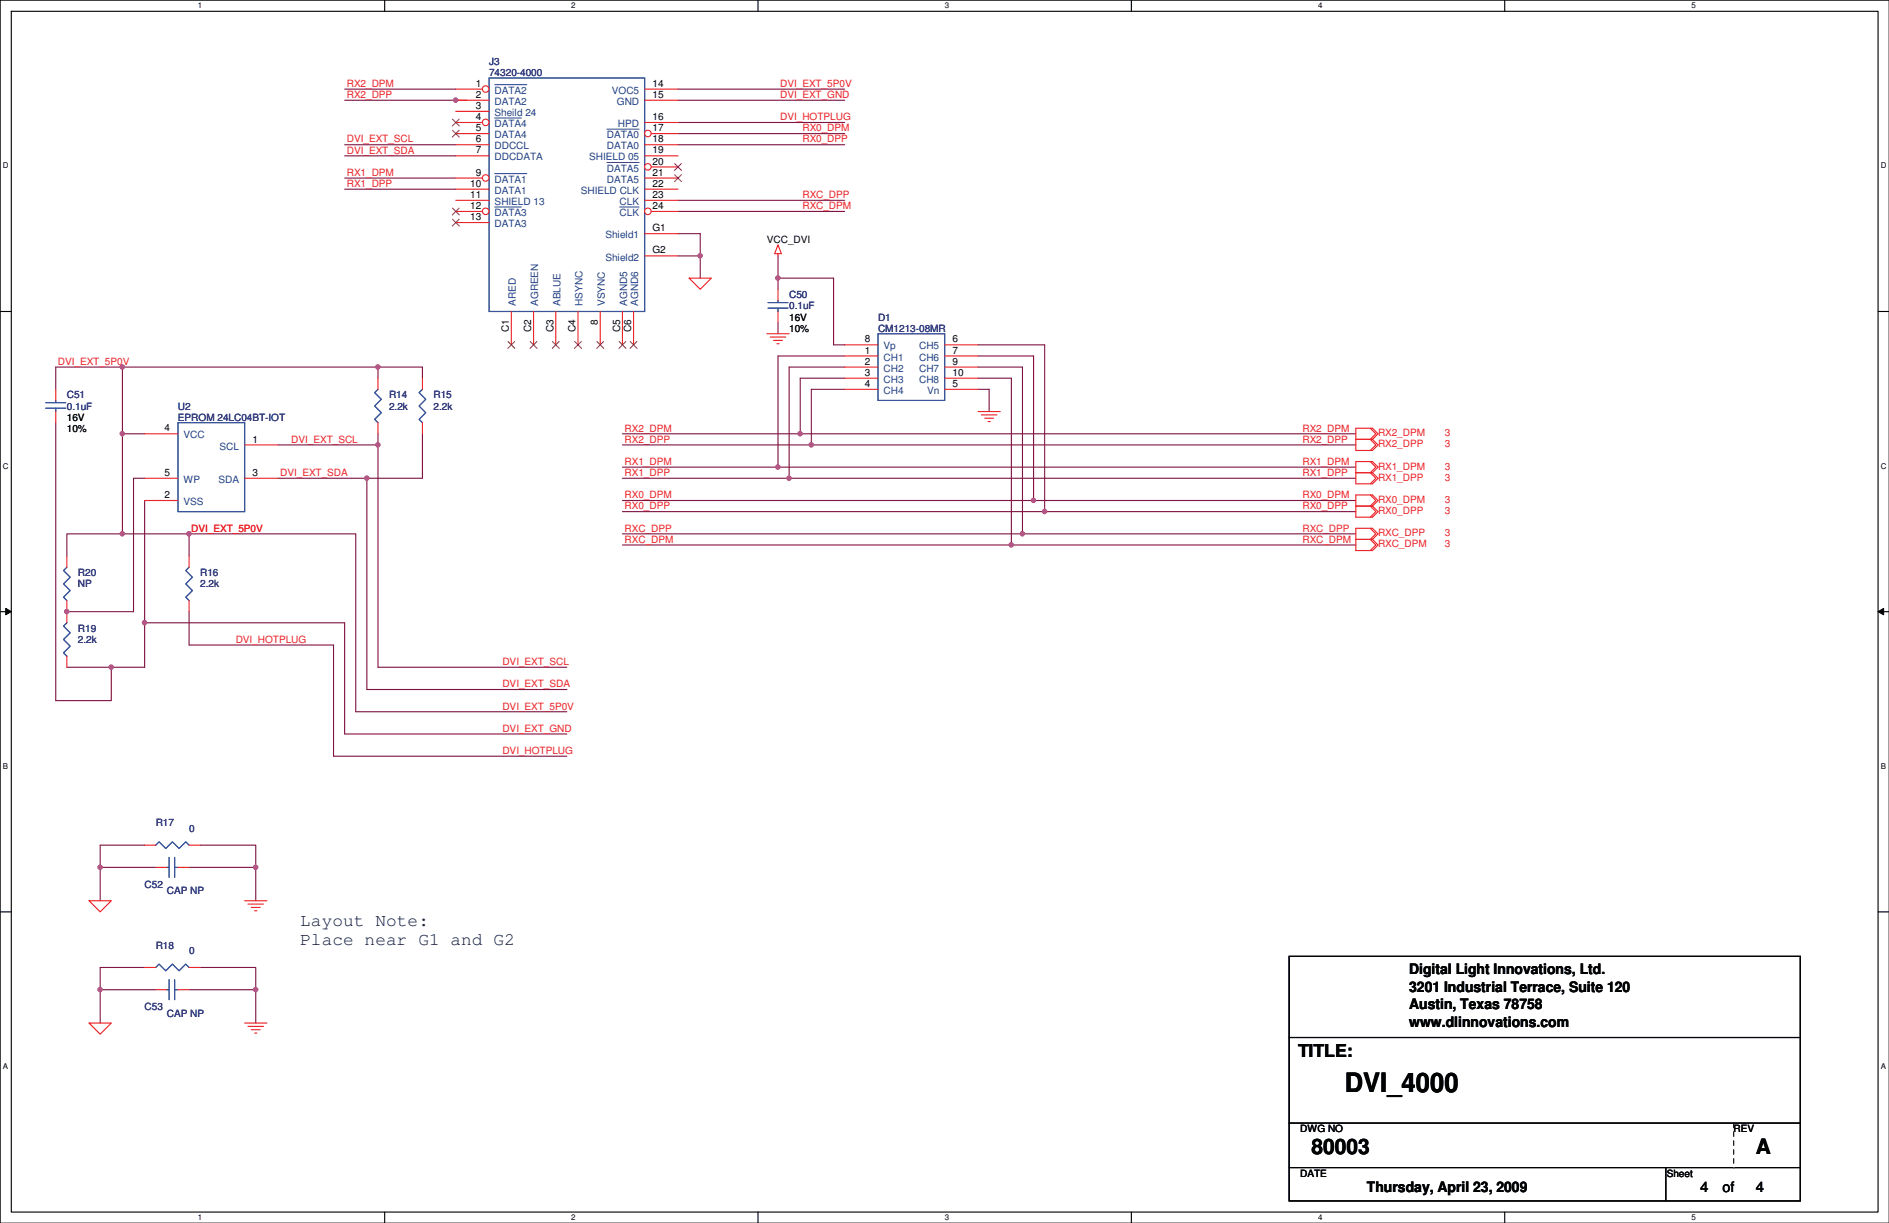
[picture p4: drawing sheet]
<svg xmlns="http://www.w3.org/2000/svg" width="432mm" height="279mm" viewBox="0 0 432 279" stroke-linecap="round" stroke-linejoin="round" font-family="sans-serif">
<path d="M2.6 2.6h426.7v274.3h-426.7zM0 279.4v-279.4h431.8v279.4" fill="none" stroke="#010202" stroke-width=".25"/>
<g fill="#fff">
<path d="M45.3 .3h.9v2h-.9z"/>
<path d="M45.3 277.2h.9v1.9h-.9z"/>
</g>
<path d="M87.9 0v2.6M87.9 276.9v2.5" fill="none" stroke="#010202" stroke-width=".25"/>
<g fill="#fff">
<path d="M130.6 .3h1v2h-1z"/>
<path d="M130.6 277.2h1v1.9h-1z"/>
</g>
<path d="M173.3 0v2.6M173.3 276.9v2.5" fill="none" stroke="#010202" stroke-width=".25"/>
<g fill="#fff">
<path d="M215.9 .3h1v2h-1z"/>
<path d="M215.9 277.2h1v1.9h-1z"/>
</g>
<path d="M258.6 0v2.6M258.6 276.9v2.5" fill="none" stroke="#010202" stroke-width=".25"/>
<g fill="#fff">
<path d="M301.3 .3h1v2h-1z"/>
<path d="M301.3 277.2h1v1.9h-1z"/>
</g>
<path d="M344 0v2.6M344 276.9v2.5" fill="none" stroke="#010202" stroke-width=".25"/>
<g fill="#fff">
<path d="M386.6 .3h1v2h-1z"/>
<path d="M386.6 277.2h1v1.9h-1z"/>
<path d="M.7 36.9h1.2v2h-1.2z"/>
<path d="M429.9 36.9h1.3v2h-1.3z"/>
<path d="M.7 105.5h1.2v1.9h-1.2z"/>
<path d="M429.9 105.5h1.3v1.9h-1.3z"/>
</g>
<path d="M0 71.2h2.6M429.3 71.2h2.5" fill="none" stroke="#010202" stroke-width=".25"/>
<g fill="#fff">
<path d="M.7 174h1.2v2h-1.2z"/>
<path d="M429.9 174h1.2v2h-1.2z"/>
</g>
<path d="M0 139.7h2.6M429.3 139.7h2.5" fill="none" stroke="#010202" stroke-width=".25"/>
<path d="M1.3 139l1.3 .7-1.3 .8z" fill="#010202"/>
<path d="M1.3 139l1.3 .7-1.3 .8z" fill="none" stroke="#010202" stroke-width=".23"/>
<path d="M429.3 139.7l1.3-.7v1.5z" fill="#010202"/>
<path d="M429.3 139.7l1.3-.7v1.5z" fill="none" stroke="#010202" stroke-width=".23"/>
<g fill="#fff">
<path d="M.7 242.6h1.2v2h-1.2z"/>
<path d="M429.9 242.6h1.2v2h-1.2z"/>
</g>
<path d="M0 208.3h2.6M429.3 208.3h2.5" fill="none" stroke="#010202" stroke-width=".25"/>
<path d="M180.4 83.9h12.7M83.9 109.3v48.2" fill="none" stroke="#7f1442" stroke-width=".25"/>
<circle cx="83.8" cy="109.2" r=".49" fill="#b9529f"/>
<circle cx="83.8" cy="109.2" r=".49" fill="none" stroke="#b9529f" stroke-width=".25"/>
<path d="M28 83.9h58.4" fill="none" stroke="#7f1442" stroke-width=".25"/>
<circle cx="86.4" cy="83.8" r=".49" fill="#b9529f"/>
<circle cx="86.4" cy="83.8" r=".49" fill="none" stroke="#b9529f" stroke-width=".25"/>
<circle cx="28" cy="83.8" r=".49" fill="#b9529f"/>
<circle cx="28" cy="83.8" r=".49" fill="none" stroke="#b9529f" stroke-width=".25"/>
<path d="M182.9 86.4h10.2M185.5 88.9v12.7h-43.2M43.2 122h38.1v40.6" fill="none" stroke="#7f1442" stroke-width=".25"/>
<circle cx="43.2" cy="121.9" r=".49" fill="#b9529f"/>
<circle cx="43.2" cy="121.9" r=".49" fill="none" stroke="#b9529f" stroke-width=".25"/>
<path d="M28 99.1v22.9" fill="none" stroke="#7f1442" stroke-width=".25"/>
<circle cx="28" cy="121.9" r=".49" fill="#b9529f"/>
<circle cx="28" cy="121.9" r=".49" fill="none" stroke="#b9529f" stroke-width=".25"/>
<circle cx="28" cy="99.1" r=".49" fill="#b9529f"/>
<circle cx="28" cy="99.1" r=".49" fill="none" stroke="#b9529f" stroke-width=".25"/>
<g fill="none" stroke="#7f1442" stroke-width=".25">
<path d="M177.8 58.5v5M12.7 96.6v63.5M28 83.9h-15.3v5M28 99.1h5.1M177.8 81.3v25.4h-35.5M185.5 88.9h7.6M223.6 81.3h12.7M223.6 86.4h7.6M223.6 83.9h10.1M33.1 114.3v28M63.5 101.6h22.9M28 122h15.2v5"/>
<path d="M43.2 139.7v7.7M78.8 142.3v25.4"/>
</g>
<circle cx="33" cy="142.3" r=".49" fill="#b9529f"/>
<circle cx="33" cy="142.3" r=".49" fill="none" stroke="#b9529f" stroke-width=".25"/>
<path d="M142.3 116.9h96.5" fill="none" stroke="#7f1442" stroke-width=".25"/>
<circle cx="238.8" cy="116.9" r=".49" fill="#b9529f"/>
<circle cx="238.8" cy="116.9" r=".49" fill="none" stroke="#b9529f" stroke-width=".25"/>
<path d="M223.6 78.8h15.2M180.4 83.9v25.4h-38.1M30.5 109.3h2.6M142.3 122h91.4M76.2 147.4v25.4" fill="none" stroke="#7f1442" stroke-width=".25"/>
<circle cx="233.7" cy="121.9" r=".49" fill="#b9529f"/>
<circle cx="233.7" cy="121.9" r=".49" fill="none" stroke="#b9529f" stroke-width=".25"/>
<path d="M236.3 114.3h73.6" fill="none" stroke="#7f1442" stroke-width=".25"/>
<circle cx="236.2" cy="114.3" r=".49" fill="#b9529f"/>
<circle cx="236.2" cy="114.3" r=".49" fill="none" stroke="#b9529f" stroke-width=".25"/>
<path d="M177.8 73.7v2.5M86.4 99.1v2.5M30.5 109.3v30.4h-15.2M83.9 109.3h12.7M43.2 147.4h33" fill="none" stroke="#7f1442" stroke-width=".25"/>
<circle cx="15.3" cy="139.7" r=".49" fill="#b9529f"/>
<circle cx="15.3" cy="139.7" r=".49" fill="none" stroke="#b9529f" stroke-width=".25"/>
<path d="M177.8 63.5v2.6" fill="none" stroke="#7f1442" stroke-width=".25"/>
<circle cx="177.8" cy="63.5" r=".49" fill="#b9529f"/>
<circle cx="177.8" cy="63.5" r=".49" fill="none" stroke="#b9529f" stroke-width=".25"/>
<path d="M238.8 78.8v38.1h71.1M236.3 81.3v33h-94M142.3 124.5h88.9" fill="none" stroke="#7f1442" stroke-width=".25"/>
<circle cx="231.2" cy="124.5" r=".49" fill="#b9529f"/>
<circle cx="231.2" cy="124.5" r=".49" fill="none" stroke="#b9529f" stroke-width=".25"/>
<path d="M177.8 63.5h12.7M190.5 78.8h2.6M96.6 99.1v10.2M223.6 88.9h2.5v5.1M63.5 109.3h20.4M177.8 106.7h132.1" fill="none" stroke="#7f1442" stroke-width=".25"/>
<circle cx="177.8" cy="106.7" r=".49" fill="#b9529f"/>
<circle cx="177.8" cy="106.7" r=".49" fill="none" stroke="#b9529f" stroke-width=".25"/>
<path d="M185.5 101.6h124.4" fill="none" stroke="#7f1442" stroke-width=".25"/>
<circle cx="185.4" cy="101.6" r=".49" fill="#b9529f"/>
<circle cx="185.4" cy="101.6" r=".49" fill="none" stroke="#b9529f" stroke-width=".25"/>
<path d="M190.5 63.5v15.3M96.6 83.9h-10.2v2.5M231.2 86.4v38.1h78.7M180.4 109.3h129.5" fill="none" stroke="#7f1442" stroke-width=".25"/>
<circle cx="180.4" cy="109.2" r=".49" fill="#b9529f"/>
<circle cx="180.4" cy="109.2" r=".49" fill="none" stroke="#b9529f" stroke-width=".25"/>
<path d="M182.9 99.1h127M233.7 83.9v38.1h76.2" fill="none" stroke="#7f1442" stroke-width=".25"/>
<circle cx="182.9" cy="99.1" r=".49" fill="#b9529f"/>
<circle cx="182.9" cy="99.1" r=".49" fill="none" stroke="#b9529f" stroke-width=".25"/>
<path d="M28 83.9v15.2M96.6 83.9v2.5M177.8 81.3h15.3M86.4 101.6v50.8" fill="none" stroke="#7f1442" stroke-width=".25"/>
<circle cx="86.4" cy="101.6" r=".49" fill="#b9529f"/>
<circle cx="86.4" cy="101.6" r=".49" fill="none" stroke="#b9529f" stroke-width=".25"/>
<path d="M78.8 20.4h25.4M78.8 22.9h25.4M182.9 86.4v12.7h-40.6" fill="none" stroke="#7f1442" stroke-width=".25"/>
<circle cx="104.2" cy="22.9" r=".49" fill="#b9529f"/>
<circle cx="104.2" cy="22.9" r=".49" fill="none" stroke="#b9529f" stroke-width=".25"/>
<g fill="none" stroke="#7f1442" stroke-width=".25">
<path d="M78.8 33.1h25.4M78.8 35.6h25.4M104.2 22.9h2.5M155 20.4h38.1M155 22.9h38.1M155 30.5h38.1M155 33.1h38.1M155 28h38.1M78.8 40.7h25.4M78.8 43.2h25.4M155 48.3h38.1M155 45.8h38.1"/>
<path d="M155 53.4h5.1M155 58.5h5.1v5M83.9 157.5h45.7M86.4 152.4h43.2M76.2 172.8h53.4M78.8 167.7h50.8M81.3 162.6h48.3M22.9 198.2v7.6"/>
</g>
<circle cx="22.9" cy="198.1" r=".49" fill="#b9529f"/>
<circle cx="22.9" cy="198.1" r=".49" fill="none" stroke="#b9529f" stroke-width=".25"/>
<path d="M33.1 193.1h-10.2v5.1h12.7M45.8 193.1h12.7v5.1h-15.3" fill="none" stroke="#7f1442" stroke-width=".25"/>
<circle cx="58.4" cy="198.1" r=".49" fill="#b9529f"/>
<circle cx="58.4" cy="198.1" r=".49" fill="none" stroke="#b9529f" stroke-width=".25"/>
<path d="M58.5 198.2v7.6M22.9 226.1v7.6" fill="none" stroke="#7f1442" stroke-width=".25"/>
<circle cx="22.9" cy="226.1" r=".49" fill="#b9529f"/>
<circle cx="22.9" cy="226.1" r=".49" fill="none" stroke="#b9529f" stroke-width=".25"/>
<path d="M33.1 221h-10.2v5.1h12.7M45.8 221h12.7v5.1h-15.3" fill="none" stroke="#7f1442" stroke-width=".25"/>
<circle cx="58.4" cy="226.1" r=".49" fill="#b9529f"/>
<circle cx="58.4" cy="226.1" r=".49" fill="none" stroke="#b9529f" stroke-width=".25"/>
<path d="M160.1 53.4v5.1M58.5 226.1v7.6" fill="none" stroke="#7f1442" stroke-width=".25"/>
<circle cx="160" cy="58.4" r=".49" fill="#b9529f"/>
<circle cx="160" cy="58.4" r=".49" fill="none" stroke="#b9529f" stroke-width=".25"/>
<path d="M28 122h-12.7v5M78.8 142.3h-45.7v10.1h-7.7v7.7h-12.7" fill="none" stroke="#7f1442" stroke-width=".25"/>
<circle cx="25.4" cy="152.4" r=".49" fill="#b9529f"/>
<circle cx="25.4" cy="152.4" r=".49" fill="none" stroke="#b9529f" stroke-width=".25"/>
<path d="M15.3 152.4h10.1" fill="none" stroke="#7f1442" stroke-width=".25"/>
<g fill="none" stroke="#ed2024" stroke-width=".25">
<path d="M177.8 55.9l.8 2.1h-1.5zM177.8 58v.5M157.5 63.5h5.1l-2.5 2.6zM175.3 76.2h5.1M176.1 77h3.5M176.8 77.8h2.1M177.6 78.5h.5M177.8 66.1v2.5M177.8 71.2v2.5M193.1 78.8h7.6M215.9 78.8h7.7M12.7 88.9v2.6"/>
<path d="M12.7 94v2.6M193.1 81.3h7.6M193.1 83.9h7.6M193.1 86.4h7.6M193.1 88.9h7.6M215.9 88.9h7.7M215.9 81.3h7.7M215.9 83.9h7.7M215.9 86.4h7.7M223.6 94h5M224.3 94.8h3.6M225.1 95.5h2"/>
<path d="M225.8 96.3h.6M313.2 97.8l1.3 1.3-1.3 1.3 1.3 1.2-1.3 1.3M309.9 100.4h3.8M309.9 100.4v-2.6h3.8l1.3 1.3-1.3 1.3M309.9 108h3.8M309.9 115.6h3.8M309.9 108v-2.5h3.8l1.3 1.2-1.3 1.3M309.9 115.6v-2.5h3.8l1.3 1.2-1.3 1.3M313.2 105.5l1.3 1.2-1.3 1.3 1.3 1.3-1.3 1.2M313.2 113.1l1.3 1.2-1.3 1.3 1.3 1.3-1.3 1.3M313.7 100.4l1.3 1.2-1.3 1.3h-3.8v-2.5M313.7 108l1.3 1.3-1.3 1.2h-3.8v-2.5"/>
<path d="M313.7 115.6l1.3 1.3-1.3 1.3h-3.8v-2.6M15.3 137.2v2.5M15.3 127v2.6M309.9 123.2h3.8M309.9 123.2v-2.5h3.8l1.3 1.3-1.3 1.2M313.2 120.7l1.3 1.3-1.3 1.2 1.3 1.3-1.3 1.3M313.7 123.2l1.3 1.3-1.3 1.3h-3.8v-2.6M33.1 193.1h2.5M43.2 193.1h2.6M20.4 205.8h5l-2.5 2.5zM55.9 205.8h5.1M56.7 206.5h3.5"/>
<path d="M57.4 207.3h2.1M58.2 208.1h.5M20.4 233.7h5l-2.5 2.6zM35.6 226.1h2.5M40.7 226.1h2.5M55.9 233.7h5.1M56.7 234.5h3.5M57.4 235.2h2.1M58.2 236h.5"/>
</g>
<path d="M294.7 218.5h116.8v55.9h-116.8zM294.7 237h116.8M294.7 256.6h116.8M294.7 266.7h116.8M380.8 266.7v7.7" fill="none" stroke="#010202" stroke-width=".25"/>
<path d="M396.3 256.6v10.1M396.3 266.7h.1" fill="none" stroke="#fff" stroke-width=".23" stroke-dasharray="1 1 1 1 1 1 1 1"/>
<path d="M396.3 256.6v10.1M396.3 266.7h.1" fill="none" stroke="#010202" stroke-width=".23" stroke-dasharray="1 1 1 1 1 1 1 1"/>
<g fill="none" stroke="#3953a4" stroke-width=".25">
<path d="M111.8 17.8h35.6v53.4h-35.6zM175.6 70.4h4.5M175.6 69.1h4.5M177.8 68.6v.5M177.8 70.4v.8M200.7 76.2h15.2v15.3h-15.2zM10.5 93.3h4.5M10.5 92h4.5M12.7 91.5v.5M12.7 93.3v.7M15.3 129.6l-.8 .7 1.5 1.6-1.5 1.5 1.5 1.5-1.5 1.5 .8 .8M35.6 193.1l.8-.8 1.5 1.5 1.5-1.5 1.5 1.5 1.6-1.5 .7 .8"/>
<path d="M38.1 226.1h.6M38.7 223.8v4.6M39.9 223.8v4.6M39.9 226.1h.8"/>
</g>
<circle cx="111" cy="20.3" r=".75" fill="#fff"/>
<g fill="none" stroke="#ed2024" stroke-width=".25">
<path d="M104.2 20.4h6.1M104.2 22.9h7.6M104.2 25.4h7.6"/>
<circle cx="111" cy="20.3" r=".75"/>
</g>
<path d="M113.1 19.3h7.3" fill="none" stroke="#1d437e" stroke-width=".23"/>
<circle cx="111" cy="28" r=".75" fill="#fff"/>
<g fill="none" stroke="#ed2024" stroke-width=".25">
<path d="M104.2 28h6.1M104.2 30.5h7.6M104.2 33.1h7.6M104.2 35.6h7.6M137.2 71.2v7.6"/>
<circle cx="111" cy="28" r=".75"/>
</g>
<path d="M103.4 27.2l1.6 1.6M103.4 29.8l1.6 1.5M104.9 27.2l-1.5 1.6M104.9 29.8l-1.5 1.5M136.4 78l1.6 1.6M138 78l-1.6 1.6" fill="none" stroke="#7f421c" stroke-width=".23"/>
<path d="M113.1 27h6.1" fill="none" stroke="#1d437e" stroke-width=".23"/>
<circle cx="111" cy="40.7" r=".75" fill="#fff"/>
<g fill="none" stroke="#ed2024" stroke-width=".25">
<path d="M104.2 40.7h6.1M104.2 43.2h7.6M104.2 45.8h7.6"/>
<circle cx="111" cy="40.7" r=".75"/>
</g>
<path d="M113.1 39.7h7.3" fill="none" stroke="#1d437e" stroke-width=".23"/>
<circle cx="111" cy="48.3" r=".75" fill="#fff"/>
<g fill="none" stroke="#ed2024" stroke-width=".25">
<path d="M147.4 20.4h7.6M147.4 22.9h7.6M147.4 28h7.6M104.2 48.3h6.1M104.2 50.8h7.6"/>
<circle cx="111" cy="48.3" r=".75"/>
</g>
<path d="M103.4 47.5l1.6 1.6M103.4 50.1l1.6 1.5M104.9 47.5l-1.5 1.6M104.9 50.1l-1.5 1.5" fill="none" stroke="#7f421c" stroke-width=".23"/>
<path d="M113.1 47.3h6.1" fill="none" stroke="#1d437e" stroke-width=".23"/>
<circle cx="148.1" cy="30.5" r=".75" fill="#fff"/>
<g fill="none" stroke="#ed2024" stroke-width=".25">
<path d="M147.4 33.1h7.6M147.4 35.6h7.6M148.9 30.5h6.1"/>
<circle cx="148.1" cy="30.5" r=".75"/>
</g>
<path d="M138.7 29.5h7.4" fill="none" stroke="#1d437e" stroke-width=".23"/>
<circle cx="148.1" cy="38.1" r=".75" fill="#fff"/>
<g fill="none" stroke="#ed2024" stroke-width=".25">
<path d="M148.9 38.1h6.1M147.4 40.7h7.6M147.4 43.2h7.6M147.4 45.8h7.6"/>
<circle cx="148.1" cy="38.1" r=".75"/>
</g>
<path d="M154.2 37.4l1.6 1.5M154.2 39.9l1.6 1.6M155.7 37.4l-1.5 1.5M155.7 39.9l-1.5 1.6" fill="none" stroke="#7f421c" stroke-width=".23"/>
<path d="M138.7 37.1h7.4" fill="none" stroke="#1d437e" stroke-width=".23"/>
<circle cx="148.1" cy="48.3" r=".75" fill="#fff"/>
<g fill="none" stroke="#ed2024" stroke-width=".25">
<path d="M147.4 53.4h7.6M147.4 58.5h7.6M148.9 48.3h6.1M116.9 71.2v7.6M122 71.2v7.6M127 71.2v7.6M132.1 71.2v7.6M142.3 71.2v7.6M144.8 71.2v7.6M33.1 99.1h7.6M86.4 96.6v2.5M86.4 86.4v2.5"/>
<path d="M96.6 96.6v2.5M96.6 86.4v2.5M33.1 114.3h7.6M33.1 109.3h7.6M55.9 101.6h7.6M55.9 109.3h7.6M15.3 139.7v2.6M43.2 137.2v2.5M43.2 127v2.6M15.3 149.9v2.5M35.6 198.2h2.5M40.7 198.2h2.5"/>
<path d="M33.1 221h2.5M43.2 221h2.6"/>
<circle cx="148.1" cy="48.3" r=".75"/>
</g>
<path d="M141.6 47.3h4.5" fill="none" stroke="#1d437e" stroke-width=".23"/>
<path d="M116.1 78l1.6 1.6M117.6 78l-1.5 1.6M121.2 78l1.6 1.6M122.7 78l-1.5 1.6M126.3 78l1.5 1.6M127.8 78l-1.6 1.6M131.4 78l1.5 1.6M132.9 78l-1.6 1.6M141.5 78l1.6 1.6M143 78l-1.5 1.6M144.1 78l1.5 1.6M145.6 78l-1.6 1.6" fill="none" stroke="#7f421c" stroke-width=".23"/>
<path d="M40.7 96.6h15.2v20.3h-15.2zM86.4 88.9l-.8 .8 1.6 1.5-1.6 1.6 1.6 1.5-1.6 1.5 .8 .8M96.6 88.9l-.8 .8 1.5 1.5-1.5 1.6 1.5 1.5-1.5 1.5 .8 .8M43.2 129.6l-.7 .7 1.5 1.6-1.5 1.5 1.5 1.5-1.5 1.5 .7 .8M15.3 142.3l-.8 .7 1.5 1.6-1.5 1.5 1.5 1.5-1.5 1.5 .8 .8M38.1 198.2h.6M38.7 195.9v4.5M39.9 195.9v4.5M39.9 198.2h.8M35.6 221l.8-.7 1.5 1.5 1.5-1.5 1.5 1.5 1.6-1.5 .7 .7" fill="none" stroke="#3953a4" stroke-width=".25"/>
<circle cx="83.8" cy="109.2" r=".49" fill="#b9529f"/>
<circle cx="83.8" cy="109.2" r=".49" fill="none" stroke="#b9529f" stroke-width=".25"/>
<circle cx="86.4" cy="83.8" r=".49" fill="#b9529f"/>
<circle cx="86.4" cy="83.8" r=".49" fill="none" stroke="#b9529f" stroke-width=".25"/>
<circle cx="28" cy="83.8" r=".49" fill="#b9529f"/>
<circle cx="28" cy="83.8" r=".49" fill="none" stroke="#b9529f" stroke-width=".25"/>
<circle cx="43.2" cy="121.9" r=".49" fill="#b9529f"/>
<circle cx="43.2" cy="121.9" r=".49" fill="none" stroke="#b9529f" stroke-width=".25"/>
<circle cx="28" cy="121.9" r=".49" fill="#b9529f"/>
<circle cx="28" cy="121.9" r=".49" fill="none" stroke="#b9529f" stroke-width=".25"/>
<circle cx="28" cy="99.1" r=".49" fill="#b9529f"/>
<circle cx="28" cy="99.1" r=".49" fill="none" stroke="#b9529f" stroke-width=".25"/>
<circle cx="33" cy="142.3" r=".49" fill="#b9529f"/>
<circle cx="33" cy="142.3" r=".49" fill="none" stroke="#b9529f" stroke-width=".25"/>
<circle cx="238.8" cy="116.9" r=".49" fill="#b9529f"/>
<circle cx="238.8" cy="116.9" r=".49" fill="none" stroke="#b9529f" stroke-width=".25"/>
<circle cx="233.7" cy="121.9" r=".49" fill="#b9529f"/>
<circle cx="233.7" cy="121.9" r=".49" fill="none" stroke="#b9529f" stroke-width=".25"/>
<circle cx="236.2" cy="114.3" r=".49" fill="#b9529f"/>
<circle cx="236.2" cy="114.3" r=".49" fill="none" stroke="#b9529f" stroke-width=".25"/>
<circle cx="15.3" cy="139.7" r=".49" fill="#b9529f"/>
<circle cx="15.3" cy="139.7" r=".49" fill="none" stroke="#b9529f" stroke-width=".25"/>
<circle cx="177.8" cy="63.5" r=".49" fill="#b9529f"/>
<circle cx="177.8" cy="63.5" r=".49" fill="none" stroke="#b9529f" stroke-width=".25"/>
<circle cx="231.2" cy="124.5" r=".49" fill="#b9529f"/>
<circle cx="231.2" cy="124.5" r=".49" fill="none" stroke="#b9529f" stroke-width=".25"/>
<circle cx="177.8" cy="106.7" r=".49" fill="#b9529f"/>
<circle cx="177.8" cy="106.7" r=".49" fill="none" stroke="#b9529f" stroke-width=".25"/>
<circle cx="185.4" cy="101.6" r=".49" fill="#b9529f"/>
<circle cx="185.4" cy="101.6" r=".49" fill="none" stroke="#b9529f" stroke-width=".25"/>
<circle cx="180.4" cy="109.2" r=".49" fill="#b9529f"/>
<circle cx="180.4" cy="109.2" r=".49" fill="none" stroke="#b9529f" stroke-width=".25"/>
<circle cx="182.9" cy="99.1" r=".49" fill="#b9529f"/>
<circle cx="182.9" cy="99.1" r=".49" fill="none" stroke="#b9529f" stroke-width=".25"/>
<circle cx="86.4" cy="101.6" r=".49" fill="#b9529f"/>
<circle cx="86.4" cy="101.6" r=".49" fill="none" stroke="#b9529f" stroke-width=".25"/>
<circle cx="104.2" cy="22.9" r=".49" fill="#b9529f"/>
<circle cx="104.2" cy="22.9" r=".49" fill="none" stroke="#b9529f" stroke-width=".25"/>
<circle cx="22.9" cy="198.1" r=".49" fill="#b9529f"/>
<circle cx="22.9" cy="198.1" r=".49" fill="none" stroke="#b9529f" stroke-width=".25"/>
<circle cx="58.4" cy="198.1" r=".49" fill="#b9529f"/>
<circle cx="58.4" cy="198.1" r=".49" fill="none" stroke="#b9529f" stroke-width=".25"/>
<circle cx="22.9" cy="226.1" r=".49" fill="#b9529f"/>
<circle cx="22.9" cy="226.1" r=".49" fill="none" stroke="#b9529f" stroke-width=".25"/>
<circle cx="58.4" cy="226.1" r=".49" fill="#b9529f"/>
<circle cx="58.4" cy="226.1" r=".49" fill="none" stroke="#b9529f" stroke-width=".25"/>
<circle cx="160" cy="58.4" r=".49" fill="#b9529f"/>
<circle cx="160" cy="58.4" r=".49" fill="none" stroke="#b9529f" stroke-width=".25"/>
<circle cx="25.4" cy="152.4" r=".49" fill="#b9529f"/>
<circle cx="25.4" cy="152.4" r=".49" fill="none" stroke="#b9529f" stroke-width=".25"/>
<text font-size="6.1" fill="#010202" x="307.4" y="249.6">DVI_4000</text>
<g font-size="4.8" fill="#010202">
<text x="299.8" y="263.6">80003</text>
<text x="401.4" y="263.6">A</text>
</g>
<g font-size="4.1" fill="#0b113c">
<text x="68.6" y="211.6">Layout Note:</text>
<text x="68.6" y="215.9">Place near G1 and G2</text>
</g>
<text font-size="4.1" fill="#010202" x="296.7" y="241.6">TITLE:</text>
<g font-size="3.3" fill="#010202">
<text x="322.1" y="222.6">Digital Light Innovations, Ltd.</text>
<text x="322.1" y="226.6">3201 Industrial Terrace, Suite 120</text>
<text x="322.1" y="230.5">Austin, Texas 78758</text>
<text x="322.1" y="234.5">www.dlinnovations.com</text>
<text x="312.5" y="272.4">Thursday, April 23, 2009</text>
<text x="388.7" y="272.2">4</text>
<text x="393.7" y="272.2">of</text>
<text x="401.4" y="272.2">4</text>
</g>
<g font-size="2.3" fill="#282973">
<text x="111.8" y="14.8">J3</text>
<text x="111.8" y="17.4">74320-4000</text>
<text x="180.4" y="68.2">C50</text>
<text x="180.4" y="70.7">0.1uF</text>
<text x="200.7" y="73.2">D1</text>
<text x="200.7" y="75.8">CM1213-08MR</text>
<text x="15.3" y="91">C51</text>
<text x="15.3" y="93.6">0.1uF</text>
<text x="40.7" y="93.6">U2</text>
<text x="88.9" y="91">R14</text>
<text x="88.9" y="93.6">2.2k</text>
<text x="99.1" y="91">R15</text>
<text x="99.1" y="93.6">2.2k</text>
<text x="40.7" y="96.1">EPROM 24LC04BT-IOT</text>
<text x="17.8" y="131.7">R20</text>
<text x="45.8" y="131.7">R16</text>
<text x="17.8" y="134.2">NP</text>
<text x="45.8" y="134.2">2.2k</text>
<text x="17.8" y="144.4">R19</text>
<text x="17.8" y="146.9">2.2k</text>
<text x="35.6" y="188.8">R17</text>
<text x="43.2" y="190.1">0</text>
<text x="33.1" y="202.8">C52</text>
<text x="38.1" y="204.3">CAP NP</text>
<text x="35.6" y="216.7">R18</text>
<text x="43.2" y="218">0</text>
<text x="33.1" y="230.7">C53</text>
<text x="38.1" y="232.2">CAP NP</text>
</g>
<g font-size="2.3" fill="#ed2024">
<text x="79.3" y="19.9">RX2_DPM</text>
<text x="79.3" y="22.4">RX2_DPP</text>
<text x="178.4" y="19.9">DVI_EXT_5P0V</text>
<text x="178.4" y="22.4">DVI_EXT_GND</text>
<text x="178.4" y="27.5">DVI_HOTPLUG</text>
<text x="79.3" y="32.6">DVI_EXT_SCL</text>
<text x="79.3" y="35.1">DVI_EXT_SDA</text>
<text x="183.4" y="30">RX0_DPM</text>
<text x="183.4" y="32.6">RX0_DPP</text>
<text x="79.3" y="40.2">RX1_DPM</text>
<text x="79.3" y="42.7">RX1_DPP</text>
<text x="183.4" y="47.8">RXC_DPM</text>
<text x="183.4" y="45.3">RXC_DPP</text>
<text x="13.3" y="83.4">DVI_EXT_5P0V</text>
<text x="66.6" y="101.1">DVI_EXT_SCL</text>
<text x="142.8" y="101.1">RX2_DPP</text>
<text x="142.8" y="98.6">RX2_DPM</text>
<text x="297.7" y="101.1">RX2_DPP</text>
<text x="297.7" y="98.6">RX2_DPM</text>
<text x="315" y="99.7">RX2_DPM</text>
<text x="330.2" y="99.7">3</text>
<text x="142.8" y="106.2">RX1_DPM</text>
<text x="297.7" y="106.2">RX1_DPM</text>
<text x="315" y="102.2">RX2_DPP</text>
<text x="315" y="107.3">RX1_DPM</text>
<text x="330.2" y="102.2">3</text>
<text x="330.2" y="107.3">3</text>
<text x="64.1" y="108.8">DVI_EXT_SDA</text>
<text x="142.8" y="108.8">RX1_DPP</text>
<text x="142.8" y="113.8">RX0_DPM</text>
<text x="297.7" y="113.8">RX0_DPM</text>
<text x="297.7" y="108.8">RX1_DPP</text>
<text x="315" y="109.8">RX1_DPP</text>
<text x="330.2" y="109.8">3</text>
<text x="142.8" y="116.4">RX0_DPP</text>
<text x="297.7" y="116.4">RX0_DPP</text>
<text x="315" y="114.9">RX0_DPM</text>
<text x="315" y="117.4">RX0_DPP</text>
<text x="330.2" y="114.9">3</text>
<text x="330.2" y="117.4">3</text>
<text x="43.7" y="121.5">DVI_EXT_5P0V</text>
<text x="142.8" y="121.5">RXC_DPP</text>
<text x="142.8" y="124">RXC_DPM</text>
<text x="297.7" y="124">RXC_DPM</text>
<text x="297.7" y="121.5">RXC_DPP</text>
<text x="315" y="122.5">RXC_DPP</text>
<text x="315" y="125.1">RXC_DPM</text>
<text x="330.2" y="122.5">3</text>
<text x="330.2" y="125.1">3</text>
<text x="53.9" y="146.9">DVI_HOTPLUG</text>
<text x="114.9" y="151.9">DVI_EXT_SCL</text>
<text x="114.9" y="157">DVI_EXT_SDA</text>
<text x="114.9" y="162.1">DVI_EXT_5P0V</text>
<text x="114.9" y="167.2">DVI_EXT_GND</text>
<text x="114.9" y="172.3">DVI_HOTPLUG</text>
</g>
<g font-size="2.3" fill="#010202">
<text x="108.8" y="19.8">1</text>
<text x="108.8" y="22.4">2</text>
<text x="149.1" y="22.4">15</text>
<text x="149.1" y="19.8">14</text>
<text x="108.8" y="27.4">4</text>
<text x="108.8" y="24.9">3</text>
<text x="108.8" y="30">5</text>
<text x="149.1" y="27.4">16</text>
<text x="149.1" y="30">17</text>
<text x="108.8" y="32.5">6</text>
<text x="108.8" y="35.1">7</text>
<text x="149.1" y="35.1">19</text>
<text x="149.1" y="32.5">18</text>
<text x="108.8" y="40.1">9</text>
<text x="149.1" y="37.6">20</text>
<text x="149.1" y="40.1">21</text>
<text x="107.5" y="42.7">10</text>
<text x="107.5" y="45.2">11</text>
<text x="107.5" y="47.8">12</text>
<text x="149.1" y="45.2">23</text>
<text x="149.1" y="47.8">24</text>
<text x="149.1" y="42.7">22</text>
<text x="107.5" y="50.3">13</text>
<text x="149.1" y="52.8">G1</text>
<text x="149.1" y="57.9">G2</text>
<text x="175.3" y="55.5">VCC_DVI</text>
<text x="116.3" y="75.9" transform="rotate(-90 116.3 75.9)">C1</text>
<text x="121.4" y="75.9" transform="rotate(-90 121.4 75.9)">C2</text>
<text x="126.5" y="75.9" transform="rotate(-90 126.5 75.9)">C3</text>
<text x="131.6" y="75.9" transform="rotate(-90 131.6 75.9)">C4</text>
<text x="136.7" y="74.2" transform="rotate(-90 136.7 74.2)">8</text>
<text x="141.7" y="75.9" transform="rotate(-90 141.7 75.9)">C5</text>
<text x="144.3" y="75.9" transform="rotate(-90 144.3 75.9)">C6</text>
<text x="180.4" y="75.8">10%</text>
<text x="180.4" y="73.2">16V</text>
<text x="197.7" y="80.8">1</text>
<text x="197.7" y="83.3">2</text>
<text x="197.7" y="78.2">8</text>
<text x="217.7" y="78.2">6</text>
<text x="217.7" y="80.8">7</text>
<text x="217.7" y="83.3">9</text>
<text x="197.7" y="85.9">3</text>
<text x="197.7" y="88.4">4</text>
<text x="217.7" y="88.4">5</text>
<text x="217.7" y="85.9">10</text>
<text x="15.3" y="98.6">10%</text>
<text x="15.3" y="96.1">16V</text>
<text x="37.6" y="98.6">4</text>
<text x="57.7" y="101.1">1</text>
<text x="37.6" y="113.8">2</text>
<text x="37.6" y="108.7">5</text>
<text x="57.7" y="108.7">3</text>
<text x="297.2" y="258.7">DWG NO</text>
<text x="396.3" y="258.7">REV</text>
<text x="297.2" y="268.8">DATE</text>
<text x="381" y="268.8">Sheet</text>
</g>
<g font-size="2.3" fill="#1d437e">
<text x="113.1" y="21.4">DATA2</text>
<text x="113.1" y="24">DATA2</text>
<text x="139.9" y="21.4">VOC5</text>
<text x="141" y="24">GND</text>
<text x="113.1" y="26.5">Sheild 24</text>
<text x="113.1" y="29">DATA4</text>
<text x="141.3" y="29">HPD</text>
<text x="113.1" y="31.6">DATA4</text>
<text x="113.1" y="34.1">DDCCL</text>
<text x="138.7" y="31.6">DATA0</text>
<text x="138.7" y="34.1">DATA0</text>
<text x="113.1" y="36.7">DDCDATA</text>
<text x="113.1" y="41.7">DATA1</text>
<text x="134.7" y="36.7">SHIELD 05</text>
<text x="138.7" y="39.2">DATA5</text>
<text x="138.7" y="41.7">DATA5</text>
<text x="113.1" y="44.3">DATA1</text>
<text x="113.1" y="46.8">SHIELD 13</text>
<text x="132.8" y="44.3">SHIELD CLK</text>
<text x="141.6" y="46.8">CLK</text>
<text x="113.1" y="49.4">DATA3</text>
<text x="113.1" y="51.9">DATA3</text>
<text x="141.6" y="49.4">CLK</text>
<text x="138.4" y="54.4">Shield1</text>
<text x="138.4" y="59.5">Shield2</text>
<text x="117.9" y="69.9" transform="rotate(-90 117.9 69.9)">ARED</text>
<text x="123" y="69.9" transform="rotate(-90 123 69.9)">AGREEN</text>
<text x="128.1" y="69.9" transform="rotate(-90 128.1 69.9)">ABLUE</text>
<text x="133.2" y="69.9" transform="rotate(-90 133.2 69.9)">HSYNC</text>
<text x="138.3" y="69.9" transform="rotate(-90 138.3 69.9)">VSYNC</text>
<text x="143.3" y="69.9" transform="rotate(-90 143.3 69.9)">AGND5</text>
<text x="145.9" y="69.9" transform="rotate(-90 145.9 69.9)">AGND6</text>
<text x="202" y="82.4">CH1</text>
<text x="202" y="79.8">Vp</text>
<text x="210.1" y="79.8">CH5</text>
<text x="210.1" y="82.4">CH6</text>
<text x="202" y="84.9">CH2</text>
<text x="202" y="87.5">CH3</text>
<text x="210.1" y="84.9">CH7</text>
<text x="210.1" y="87.5">CH8</text>
<text x="202" y="90">CH4</text>
<text x="211.9" y="90">Vn</text>
<text x="42" y="100.2">VCC</text>
<text x="50.2" y="102.7">SCL</text>
<text x="42" y="110.3">WP</text>
<text x="50" y="110.3">SDA</text>
<text x="42" y="115.4">VSS</text>
</g>
<g font-size="1.8" fill="#010202">
<text x="45.3" y="1.9">1</text>
<text x="130.6" y="1.9">2</text>
<text x="215.9" y="1.9">3</text>
<text x="301.3" y="1.9">4</text>
<text x="386.6" y="1.9">5</text>
<text x=".7" y="38.5">D</text>
<text x="429.9" y="38.5">D</text>
<text x=".7" y="107.1">C</text>
<text x="429.9" y="107.1">C</text>
<text x=".7" y="175.6">B</text>
<text x="429.9" y="175.6">B</text>
<text x=".7" y="244.2">A</text>
<text x="429.9" y="244.2">A</text>
<text x="45.3" y="278.8">1</text>
<text x="130.6" y="278.8">2</text>
<text x="215.9" y="278.8">3</text>
<text x="301.3" y="278.8">4</text>
<text x="386.6" y="278.8">5</text>
</g>
</svg>
